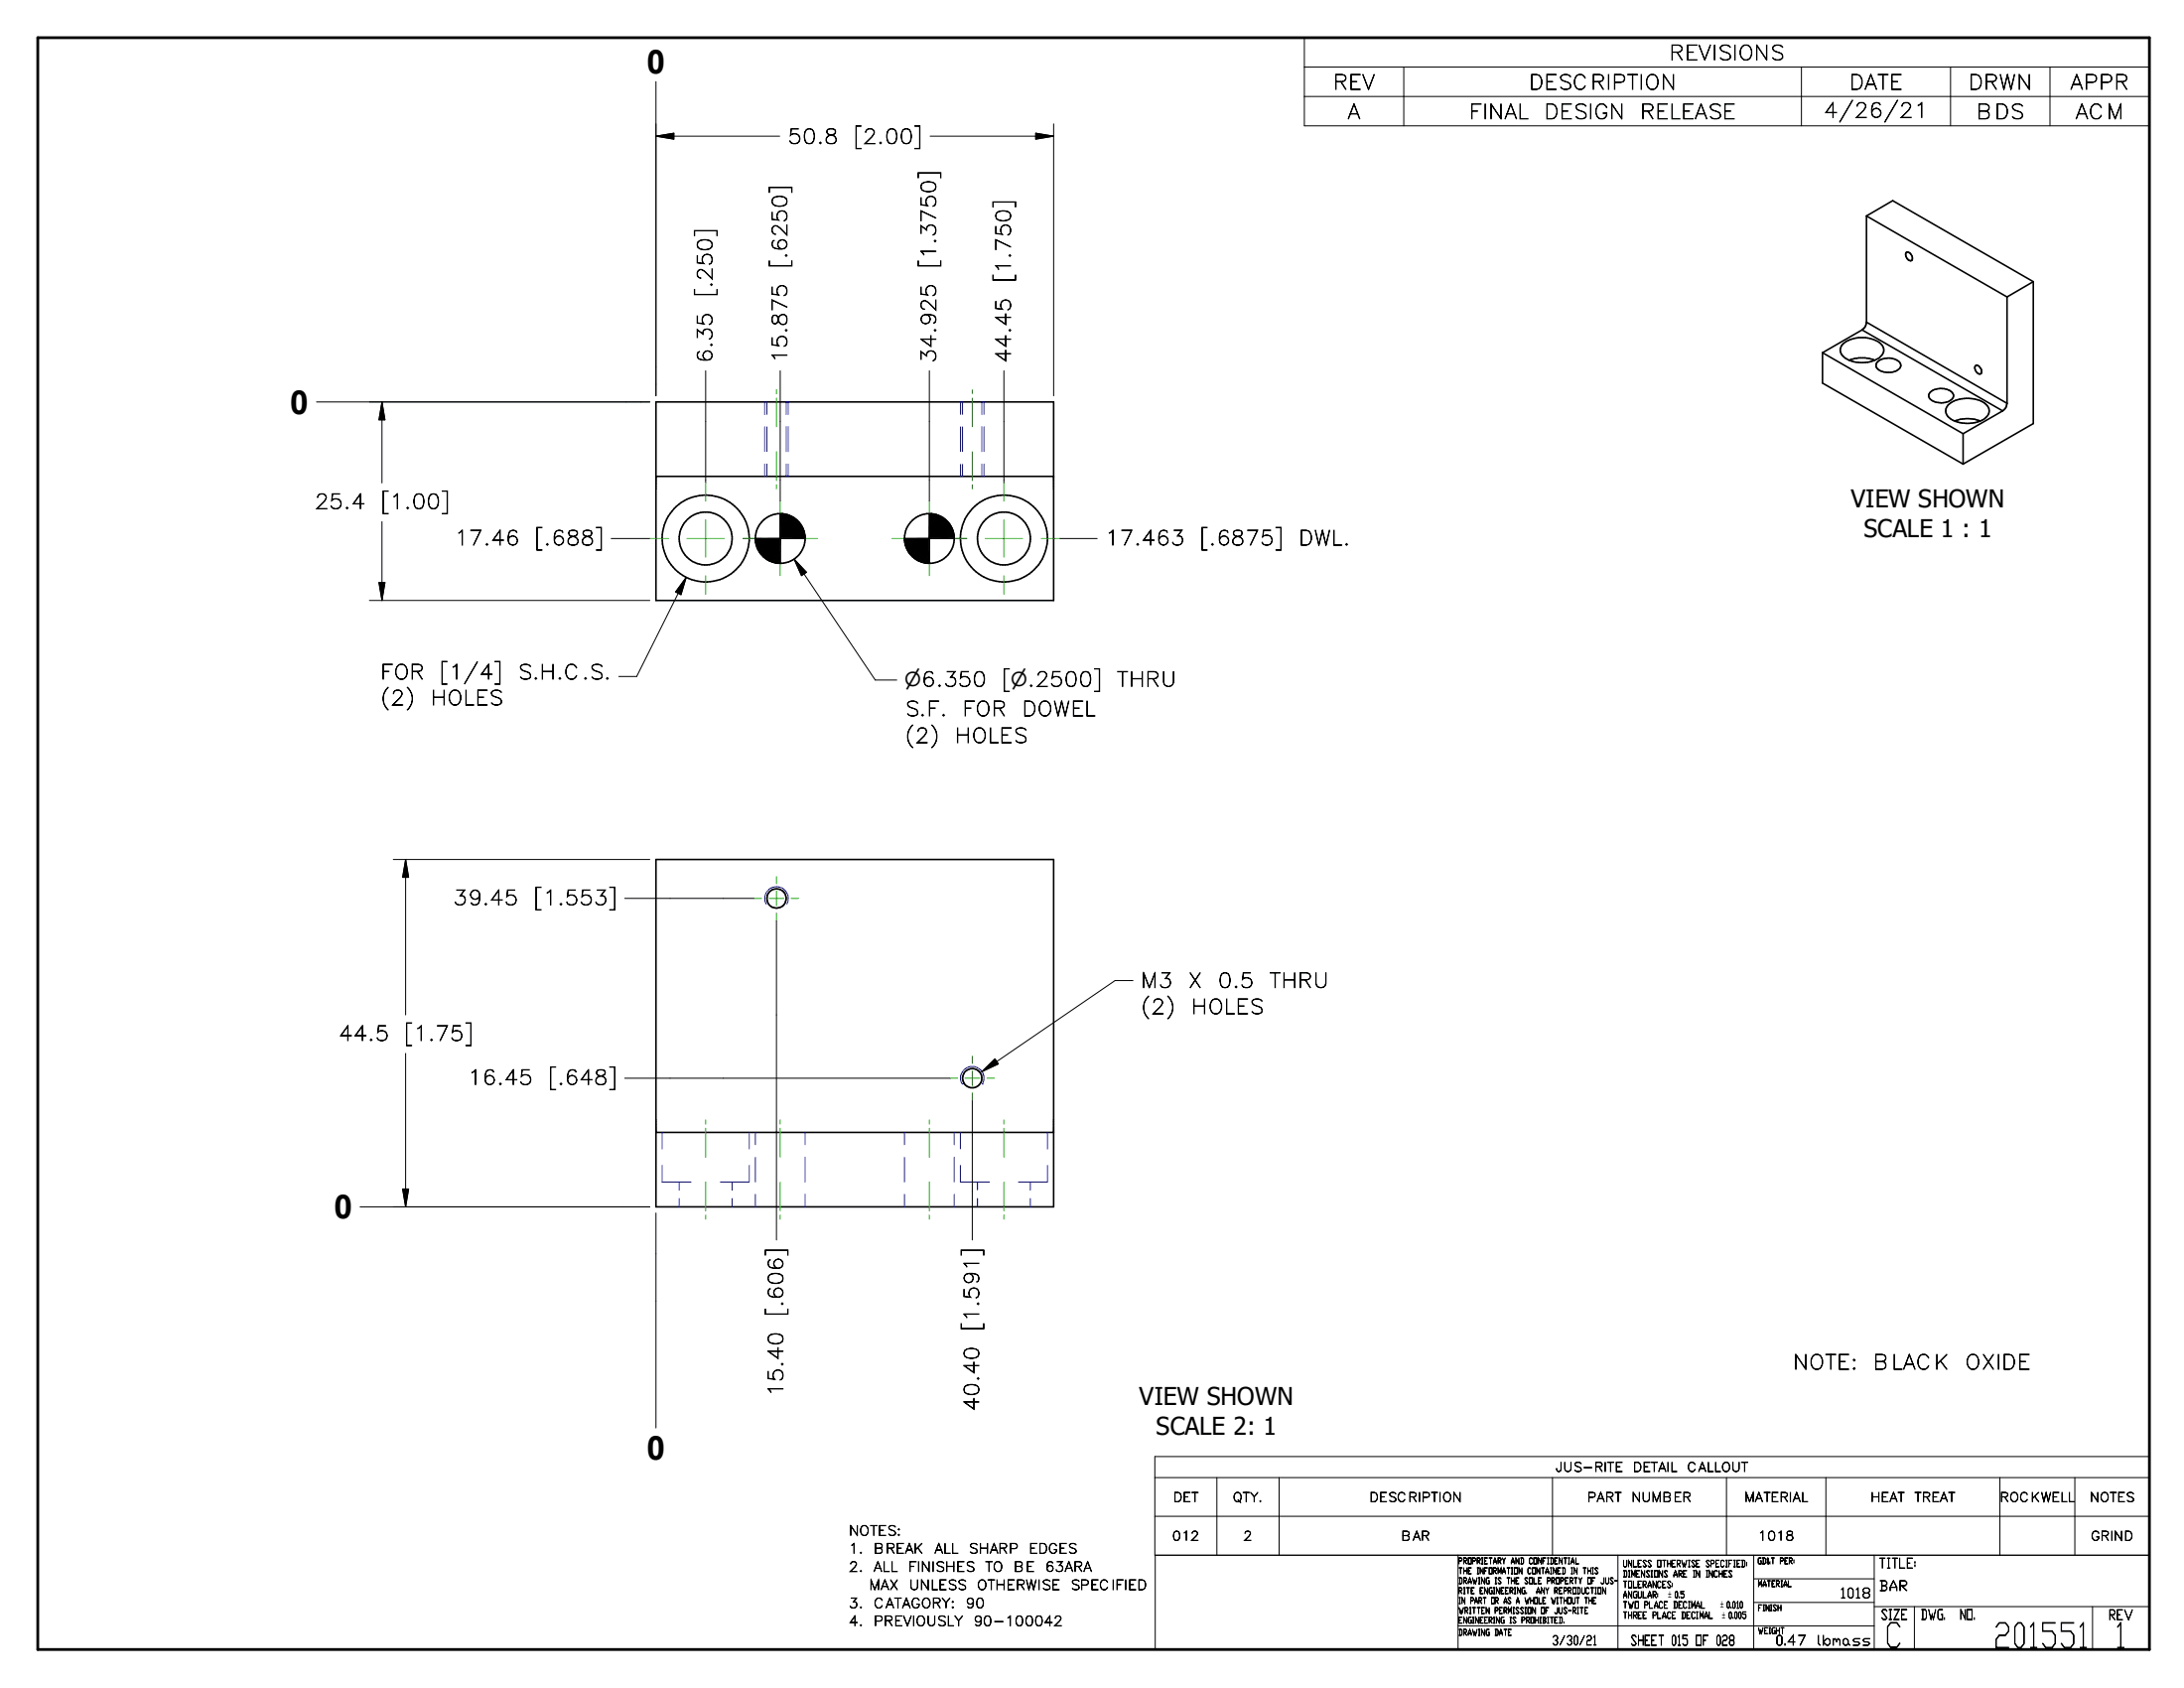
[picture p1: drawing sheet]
<svg xmlns="http://www.w3.org/2000/svg" width="279mm" height="216mm" viewBox="0 0 279 216" stroke-linecap="round" stroke-linejoin="round" font-family="sans-serif">
<g fill="none" stroke="#000" stroke-width=".2">
<path d="M238.8 27.6l18 10.4M238.8 27.6v13.6M238.8 27.6l3.3-1.9 18 10.3M243.8 32.3a.66 .66 0 0 1 .7 .2 .66 .66 0 0 1 .1 .7 .55 .55 0 0 1-.8-.5zM256.8 38v13.6M260.1 36v18.2l-9 5.2M260.1 36l-3.3 2M83.9 51.4h50.9v25.4h-50.9zM233.2 45.1l17.9 10.4M233.2 45.1v3.9l17.9 10.4M235.7 44a3.9 3.9 0 0 1 5 0 1.13 1.13 0 0 1-.5 1.9 4 4 0 0 1-4.5-.4 1 1 0 0 1 0-1.5zM236.6 46.1a4.6 4.6 0 0 1 2.8-.2l.4 .2"/>
<path d="M238.2 42.2l18 10.4M238.2 42.2l-5 2.9M238.8 41.2l18 10.4M238.8 41.2a1.23 1.23 0 0 1-.6 1M240.2 46.3a2.1 2.1 0 0 1 2.9 .2 .88 .88 0 0 1-.8 1.1 2.05 2.05 0 0 1-2.3-.7v-.3zM246.9 50.2a2.17 2.17 0 0 1 2.9 .1 .68 .68 0 0 1-.4 1 2.28 2.28 0 0 1-2.6-.3l-.1-.4zM249.2 51.8a4 4 0 0 1 5 0 1.16 1.16 0 0 1-.5 1.9 4.2 4.2 0 0 1-4.5-.4 1.1 1.1 0 0 1 0-1.5zM250.1 53.8a4.5 4.5 0 0 1 3.2 0M251.1 55.5v3.9M252.7 46.8a.55 .55 0 0 1 .8 .5v.3a.37 .37 0 0 1-.4 .2 .37 .37 0 0 1-.3-.2l-.2-.5zM256.2 52.6l-5.1 2.9M256.8 51.6a1.22 1.22 0 0 1-.6 1"/>
<path d="M83.9 60.9h50.9M83.9 109.9h50.9v44.5h-50.9zM83.9 144.8h50.9"/>
<circle cx="90.3" cy="68.9" r="5.6"/>
<circle cx="90.3" cy="68.9" r="3.4"/>
<circle cx="99.8" cy="68.9" r="3.2"/>
<circle cx="118.9" cy="68.9" r="3.2"/>
<circle cx="128.4" cy="68.9" r="3.4"/>
<circle cx="128.4" cy="68.9" r="5.6"/>
<circle cx="99.3" cy="114.9" r="1.24"/>
<circle cx="124.4" cy="137.9" r="1.23"/>
</g>
<g fill="none" stroke="#00f" stroke-width=".13">
<path d="M97.8 51.4v1.6M97.8 54.6v3.2M97.8 59.4v1.5M98.1 51.4v1.6M98.1 54.6v3.2M98.1 59.4v1.5M100.6 51.4v1.6M100.6 54.6v3.2M100.6 59.4v1.5M100.8 51.4v1.6M100.8 54.6v3.2M100.8 59.4v1.5"/>
<path d="M122.9 51.4v1.6M122.9 54.6v3.2M122.9 59.4v1.5M123.1 51.4v1.6M123.1 54.6v3.2M123.1 59.4v1.5M125.6 51.4v1.6M125.6 54.6v3.2M125.6 59.4v1.5M125.9 51.4v1.6M125.9 54.6v3.2M125.9 59.4v1.5"/>
<path d="M98 115.7a1.51 1.51 0 0 1 1.3-2.3 1.51 1.51 0 0 1 1.4 2.3M123.1 138.6h.1M123.1 138.6a1.5 1.5 0 0 1 1.3-2.2 1.5 1.5 0 0 1 1.3 2.2M125.7 138.6h.1M84.7 149.1v2.1h3.7M84.7 144.8v2.1M86.9 151.2v1M86.9 153.3v1.1M92.1 151.2h3.7M93.7 151.2v1M93.7 153.3v1.1M95.8 144.8v2.1"/>
<path d="M95.8 149.1v2.1M96.6 144.8v1.6M96.6 148v3.2M96.6 152.8v1.6M103 144.8v1.6M103 148v3.2M103 152.8v1.6M115.7 144.8v1.6M115.7 148v3.2M115.7 152.8v1.6M122.1 144.8v1.6M122.1 148v3.2"/>
<path d="M122.1 152.8v1.6M122.9 144.8v2.1M122.9 149.1v2.1h3.7M125 151.2v1M125 153.3v1.1M130.3 151.2h3.7M131.8 151.2v1M131.8 153.3v1.1M134 144.8v2.1M134 149.1v2.1"/>
</g>
<g fill="#000" stroke="#000" stroke-width=".13">
<path d="M83.9 17.4l2.3-.4v.8zM132.5 17l2.3 .4-2.3 .4zM48.9 51.4l.3 2.3h-.7zM48.5 74.5h.7l-.3 2.3zM87.8 73.9l-.7 2.2-.7-.4zM96.6 68.9h3.2l-3.2 .2zM96.7 69.6l3.1-.7-3 .9zM96.9 70.2l2.9-1.3-2.7 1.6zM97.3 70.9l2.5-2-2.3 2.1zM99.8 68.9l-1.8 2.6-.2-.1zM99.8 68.9l-1.2 2.9-.2-.1zM99.8 68.9l-.5 3.1h-.2z"/>
<path d="M96.6 69.1l3.2-.2-3.1 .5zM96.7 69.4l3.1-.5-3.1 .7zM96.8 69.8l3-.9-2.9 1.1zM96.9 70l2.9-1.1-2.9 1.3zM97.1 70.5l2.7-1.6-2.6 1.8zM97.2 70.7l2.6-1.8-2.5 2zM97.5 71l2.3-2.1-2.1 2.3zM99.8 68.9l-2 2.5-.1-.2zM99.8 68.9l-1.6 2.7-.2-.1zM99.8 68.9l-1.4 2.8-.2-.1zM99.8 68.9l-.9 3-.3-.1zM99.8 68.9l-.7 3.1-.2-.1z"/>
<path d="M99.8 68.9l-.2 3.2-.3-.1zM99.8 68.9v3.2h-.2zM99.8 68.9l3.2-.5v.2zM99.8 68.9l3.1-.7 .1 .2zM99.8 68.9l3-1.2 .1 .2zM99.8 68.9l2.9-1.4 .1 .2zM99.8 68.9l2.6-1.8 .2 .2zM99.8 68.9l2.5-2 .1 .2zM102 66.5l.2 .2-2.4 2.2zM101.8 66.4l.2 .1-2.2 2.4zM101.4 66.1l.2 .2-1.8 2.6zM101.2 66l.2 .1-1.6 2.8z"/>
<path d="M100.8 65.8l.2 .1-1.2 3zM100.5 65.8h.3l-1 3.1zM100 65.7h.3l-.5 3.2zM99.8 65.7h.2l-.2 3.2zM100.3 65.7l.2 .1-.7 3.1zM101 65.9l.2 .1-1.4 2.9zM101.6 66.3l.2 .1-2 2.5zM99.8 68.9l2.4-2.2 .1 .2zM99.8 68.9l2.8-1.6 .1 .2zM99.8 68.9l3.1-1v.3zM99.8 68.9l3.2-.3v.3zM101.6 71.5l1.6 1.7-.7 .4z"/>
<path d="M115.7 68.9h3.2l-3.2 .2zM115.8 69.6l3.1-.7-3 .9zM116 70.2l2.9-1.3-2.8 1.6zM116.4 70.9l2.5-2-2.3 2.1zM118.9 68.9l-1.8 2.6-.2-.1zM118.9 68.9l-1.2 2.9-.2-.1zM118.9 68.9l-.5 3.1h-.2zM115.7 69.1l3.2-.2-3.2 .5zM115.7 69.4l3.2-.5-3.1 .7zM115.9 69.8l3-.9-3 1.1zM115.9 70l3-1.1-2.9 1.3zM116.1 70.5l2.8-1.6-2.6 1.8z"/>
<path d="M116.3 70.7l2.6-1.8-2.5 2zM116.6 71l2.3-2.1-2.2 2.3zM118.9 68.9l-2 2.5-.2-.2zM118.9 68.9l-1.6 2.7-.2-.1zM118.9 68.9l-1.4 2.8-.2-.1zM118.9 68.9l-.9 3-.3-.1zM118.9 68.9l-.7 3.1-.2-.1zM118.9 68.9l-.2 3.2-.3-.1zM118.9 68.9v3.2h-.2zM118.9 68.9l3.1-.5 .1 .2zM118.9 68.9l3.1-.7v.2zM118.9 68.9l2.9-1.2 .1 .2z"/>
<path d="M118.9 68.9l2.9-1.4v.2zM118.9 68.9l2.6-1.8 .1 .2zM118.9 68.9l2.5-2 .1 .2zM121.1 66.5l.1 .2-2.3 2.2zM120.9 66.4l.2 .1-2.2 2.4zM120.5 66.1l.2 .2-1.8 2.6zM120.3 66l.2 .1-1.6 2.8zM119.8 65.8l.3 .1-1.2 3zM119.6 65.8h.2l-.9 3.1zM119.1 65.7h.3l-.5 3.2zM118.9 65.7h.2l-.2 3.2zM119.4 65.7l.2 .1-.7 3.1z"/>
<path d="M120.1 65.9l.2 .1-1.4 2.9zM120.7 66.3l.2 .1-2 2.5zM118.9 68.9l2.3-2.2 .2 .2zM118.9 68.9l2.7-1.6 .2 .2zM118.9 68.9l3-1 .1 .3zM118.9 68.9l3.2-.3v.3zM51.9 109.9l.4 2.3h-.8zM125.6 137.1l1.7-1.7 .4 .7zM51.5 152.1h.8l-.4 2.3z"/>
</g>
<path d="M4.8 4.8h270.2v206.2h-270.2z" fill="none" stroke="#000" stroke-width=".36"/>
<g fill="none" stroke="#000" stroke-width=".13">
<path d="M83.9 10.4v40.2M83.9 17.4h15.8M83.9 17.4l2.3-.4v.8zM119 17.4h15.8M132.5 17l2.3 .4-2.3 .4zM134.8 15.8v34.8M166.9 4.8h108.1v11.3h-108.1zM166.9 8.6h108.1M166.9 12.3h108.1M179.6 8.6v7.5M230.5 8.6v7.5M249.5 8.6v7.5"/>
<path d="M262.3 8.6v7.5M40.5 51.4h42.6M48.9 51.4v10.4M48.9 51.4l.3 2.3h-.7zM90.3 47.4v14.3M99.8 47.4v16.7M118.9 47.4v16.7M128.4 47.4v14.3M47.3 76.8h35.8M48.5 74.5h.7l-.3 2.3zM48.9 66.7v10.1M78.2 68.9h4.9"/>
<path d="M87.8 73.9l-6.4 12.6h-2.2M87.8 73.9l-.7 2.2-.7-.4zM96.6 68.9a3.2 3.2 0 0 0 3.2 3.2v-6.4a3.2 3.2 0 0 1 3.2 3.2zM101.6 71.5l10.4 15.5h2.7M101.6 71.5l1.6 1.7-.7 .4zM115.7 68.9a3.2 3.2 0 0 0 3.2 3.2v-6.4a3.2 3.2 0 0 1 3.2 3.2zM135.6 68.9h4.8M50.3 109.9h32.8M51.9 109.9v19.9M51.9 109.9l.4 2.3h-.8zM79.9 114.9h16.6M99.3 117.7v40.9"/>
<path d="M51.9 134.7v19.7M79.9 137.9h41.7M125.6 137.1l1.7-1.7 .4 .7zM144.9 125.4h-2.2l-17.1 11.7M46.1 154.4h37M51.5 152.1h.8l-.4 2.3zM83.9 155.1v27.5M124.4 140.7v17.9M147.7 189h127.3M147.7 193.9h127.3M147.8 198.9v12.1h127.2v-24.7h-127.3v12.6h127.3M155.7 189v9.9"/>
<path d="M163.6 189v9.9M186.5 198.9v12.1M198.6 189v9.9M207 198.9v12.1M220.9 189v9.9M224.4 198.9v12.1M233.6 189v9.9M239.8 198.9v12.1M255.8 189v9.9M265.4 189v9.9M186.5 208h53.3M224.4 201.9h15.4"/>
<path d="M224.4 205h15.4M239.8 205.5h35.2M244.9 205.5v5.5M267.7 205.5v5.5"/>
</g>
<g fill="none" stroke="#23a718" stroke-width=".13">
<path d="M99.3 49.8v.6M99.3 50.9v3.7M99.3 57.8v3.7M124.4 49.8v.6M124.4 50.9v3.7M124.4 57.8v3.7M83.1 68.9h2.4M87.9 68.9h4.8M90.3 61.7v2.4M90.3 66.5v4.8M90.3 73.6v2.4M95.1 68.9h2.3"/>
<path d="M98.2 68.9h3.2M99.3 62v.5M99.8 64.1v1.6M99.8 67.3v3.2M99.8 72.1v1.5M103 68.9h1.6M114.1 68.9h1.6M117.3 68.9h3.2M118.9 64.1v1.6M118.9 67.3v3.2M118.9 72.1v1.5M121.3 68.9h2.4"/>
<path d="M124.4 62v.5M126 68.9h4.8M128.4 61.7v2.4M128.4 66.5v4.8M128.4 73.6v2.4M133.2 68.9h2.4M96.5 114.9h.9M98.4 114.9h1.9M99.3 112.1v.9M99.3 114v1.8M99.3 116.8v.9M101.2 114.9h1"/>
<path d="M121.6 137.9h.9M123.4 137.9h1.9M124.4 135.1v.9M124.4 137v1.8M124.4 139.8v.9M126.3 137.9h.9M90.3 143.2v.6M90.3 144.3v3.7M90.3 151.2v3.7M90.3 155.4v.5M99.8 143.2v.6M99.8 144.3v3.7"/>
<path d="M99.8 151.2v3.7M99.8 155.4v.5M118.9 143.2v.6M118.9 144.3v3.7M118.9 151.2v3.7M118.9 155.4v.5M128.4 143.2v.6M128.4 144.3v3.7M128.4 151.2v3.7M128.4 155.4v.5"/>
</g>
<g font-size="4.4">
<text x="241.1" y="210.7">C</text>
<text x="255" y="210.7">201551</text>
<text x="270.5" y="210.7">1</text>
</g>
<g font-size="4.2">
<text x="82.8" y="9.4">0</text>
<text x="37.1" y="52.9">0</text>
<text x="42.7" y="155.8">0</text>
<text x="82.8" y="186.7">0</text>
</g>
<g font-size="3.1">
<text x="236.8" y="64.9">VIEW SHOWN</text>
<text x="238.5" y="68.7">SCALE 1 : 1</text>
<text x="145.8" y="179.7">VIEW SHOWN</text>
<text x="147.9" y="183.5">SCALE 2: 1</text>
</g>
<g font-size="2.6">
<text x="170.5" y="11.4">REV</text>
<text x="195.6" y="11.4">DESCRIPTION</text>
<text x="213.5" y="7.7">REVISIONS</text>
<text x="236.6" y="11.4">DATE</text>
<text x="251.8" y="11.4">DRWN</text>
<text x="264.8" y="11.4">APPR</text>
<text x="172.4" y="15.2">A</text>
<text x="187.9" y="15.2">FINAL</text>
<text x="197.5" y="15.2">DESIGN</text>
<text x="209.8" y="15.2">RELEASE</text>
<text x="233.3" y="15">4/26/21</text>
<text x="252.8" y="15.2">BDS</text>
<text x="265.5" y="15.2">ACM</text>
<text x="100.8" y="18.4">50.8</text>
<text x="109.2" y="18.4">[2.00]</text>
<text x="100.7" y="34.3" transform="rotate(-90 100.7 34.3)">[.6250]</text>
<text x="119.7" y="34.3" transform="rotate(-90 119.7 34.3)">[1.3750]</text>
<text x="91.1" y="38" transform="rotate(-90 91.1 38)">[.250]</text>
<text x="129.3" y="36.1" transform="rotate(-90 129.3 36.1)">[1.750]</text>
<text x="91.1" y="46.4" transform="rotate(-90 91.1 46.4)">6.35</text>
<text x="100.7" y="46.4" transform="rotate(-90 100.7 46.4)">15.875</text>
<text x="119.7" y="46.4" transform="rotate(-90 119.7 46.4)">34.925</text>
<text x="129.3" y="46.4" transform="rotate(-90 129.3 46.4)">44.45</text>
<text x="40.3" y="65.1">25.4</text>
<text x="48.7" y="65.1">[1.00]</text>
<text x="58.1" y="69.7">17.46</text>
<text x="68.4" y="69.7">[.688]</text>
<text x="141.4" y="69.7">17.463</text>
<text x="153.5" y="69.7">[.6875]</text>
<text x="166.1" y="69.7">DWL.</text>
<text x="48.6" y="86.9">FOR</text>
<text x="56.3" y="86.9">[1/4]</text>
<text x="66.2" y="86.9">S.H.C.S.</text>
<text x="128.2" y="87.8">[n.2500]</text>
<text x="142.9" y="87.8">THRU</text>
<text x="48.6" y="90.2">(2)</text>
<text x="55.1" y="90.2">HOLES</text>
<text x="115.7" y="91.6">S.F.</text>
<text x="115.7" y="95">(2)</text>
<text x="122.1" y="95">HOLES</text>
<text x="123.1" y="91.6">FOR</text>
<text x="130.7" y="91.6">DOWEL</text>
<text x="58" y="115.7">39.45</text>
<text x="68.3" y="115.7">[1.553]</text>
<text x="145.9" y="126.3">M3</text>
<text x="145.9" y="129.7">(2)</text>
<text x="152" y="126.3">X</text>
<text x="152.4" y="129.7">HOLES</text>
<text x="155.8" y="126.3">0.5</text>
<text x="162.4" y="126.3">THRU</text>
<text x="43.3" y="133.1">44.5</text>
<text x="51.7" y="133.1">[1.75]</text>
<text x="59.8" y="138.7">16.45</text>
<text x="70.2" y="138.7">[.648]</text>
<text x="100.2" y="168.4" transform="rotate(-90 100.2 168.4)">[.606]</text>
<text x="125.2" y="170.2" transform="rotate(-90 125.2 170.2)">[1.591]</text>
<text x="100.2" y="178.6" transform="rotate(-90 100.2 178.6)">15.40</text>
<text x="229.4" y="175.1">NOTE:</text>
<text x="239.6" y="175.1">BLACK</text>
<text x="251.4" y="175.1">OXIDE</text>
<text x="125.2" y="180.5" transform="rotate(-90 125.2 180.5)">40.40</text>
</g>
<text font-size="2.5" x="115.7" y="87.8">n6.350</text>
<g font-size="1.8">
<text x="240.3" y="200.6">TITLE:</text>
<text x="240.3" y="203.4">BAR</text>
<text x="235.4" y="204.4">1018</text>
<text x="240.6" y="207.1">SIZE</text>
<text x="245.7" y="207.1">DWG.</text>
<text x="250.7" y="207.1">NO.</text>
<text x="269.7" y="207.2">REV</text>
<text x="208.6" y="210.4">SHEET 015 OF 028</text>
<text x="227.1" y="210.4">0.47</text>
<text x="232.4" y="210.4">lbmass</text>
</g>
<g font-size="1.7">
<text x="108.6" y="196.4">NOTES:</text>
<text x="108.6" y="198.7">1.</text>
<text x="108.6" y="201">2.</text>
<text x="111.2" y="203.3">MAX</text>
<text x="111.8" y="198.7">BREAK</text>
<text x="111.8" y="201">ALL</text>
<text x="116.2" y="201">FINISHES</text>
<text x="116.3" y="203.3">UNLESS</text>
<text x="119.5" y="198.7">ALL</text>
<text x="123.9" y="198.7">SHARP</text>
<text x="125" y="203.3">OTHERWISE</text>
<text x="126" y="201">TO</text>
<text x="129.7" y="201">BE</text>
<text x="131.6" y="198.7">EDGES</text>
<text x="133.7" y="201">63ARA</text>
<text x="136.9" y="203.3">SPECIFIED</text>
<text x="108.6" y="205.7">3.</text>
<text x="108.6" y="207.9">4.</text>
<text x="111.8" y="205.7">CATAGORY:</text>
<text x="111.8" y="207.9">PREVIOUSLY</text>
<text x="123.5" y="205.7">90</text>
<text x="124.5" y="207.9">90-100042</text>
</g>
<g font-size="1.6">
<text x="199" y="188.2">JUS-RITE</text>
<text x="208.9" y="188.2">DETAIL</text>
<text x="215.8" y="188.2">CALLOUT</text>
<text x="149.9" y="197">012</text>
<text x="150.1" y="192.1">DET</text>
<text x="157.7" y="192.1">QTY.</text>
<text x="159.1" y="197">2</text>
<text x="175.2" y="192.1">DESCRIPTION</text>
<text x="179.2" y="197">BAR</text>
<text x="203" y="192.1">PART</text>
<text x="208.7" y="192.1">NUMBER</text>
<text x="223.1" y="192.1">MATERIAL</text>
<text x="224.9" y="197">1018</text>
<text x="239.3" y="192.1">HEAT</text>
<text x="244.9" y="192.1">TREAT</text>
<text x="255.8" y="192.1">ROCKWELL</text>
<text x="267.3" y="192.1">NOTES</text>
<text x="267.5" y="197">GRIND</text>
<text x="198.5" y="210.4">3/30/21</text>
</g>
<g font-size="1.1">
<text x="207.6" y="200.4">UNLESS OTHERWISE SPECIFIED:</text>
<text x="207.6" y="201.7">DIMENSIONS ARE IN INCHES</text>
<text x="207.6" y="203.1">TOLERANCES:</text>
<text x="207.6" y="204.4">ANGULAR:</text>
<text x="207.6" y="205.7">TWO PLACE DECIMAL</text>
<text x="207.6" y="207">THREE PLACE DECIMAL</text>
<text x="213.4" y="204.3">` 0.5</text>
<text x="220.1" y="205.7">`0.010</text>
<text x="220.3" y="207">` 0.005</text>
</g>
<g font-size="1">
<text x="186.6" y="200">PROPRIETARY AND CONFIDENTIAL</text>
<text x="186.6" y="201.3">THE INFORMATION CONTAINED IN THIS</text>
<text x="186.6" y="202.6">DRAWING IS THE SOLE PROPERTY OF JUS-</text>
<text x="186.6" y="203.8">RITE ENGINEERING.</text>
<text x="196.5" y="203.8">ANY REPRODUCTION</text>
<text x="224.8" y="200">GD&amp;T PER:</text>
<text x="224.9" y="202.9">MATERIAL</text>
<text x="186.6" y="209.2">DRAWING DATE</text>
<text x="186.6" y="206.4">WRITTEN PERMISSION OF JUS-RITE</text>
<text x="186.6" y="207.6">ENGINEERING IS PROHIBITED.</text>
<text x="186.6" y="205.1">IN PART OR AS A WHOLE WITHOUT THE</text>
<text x="224.9" y="209">WEIGHT</text>
<text x="224.9" y="206">FINISH</text>
</g>
</svg>
